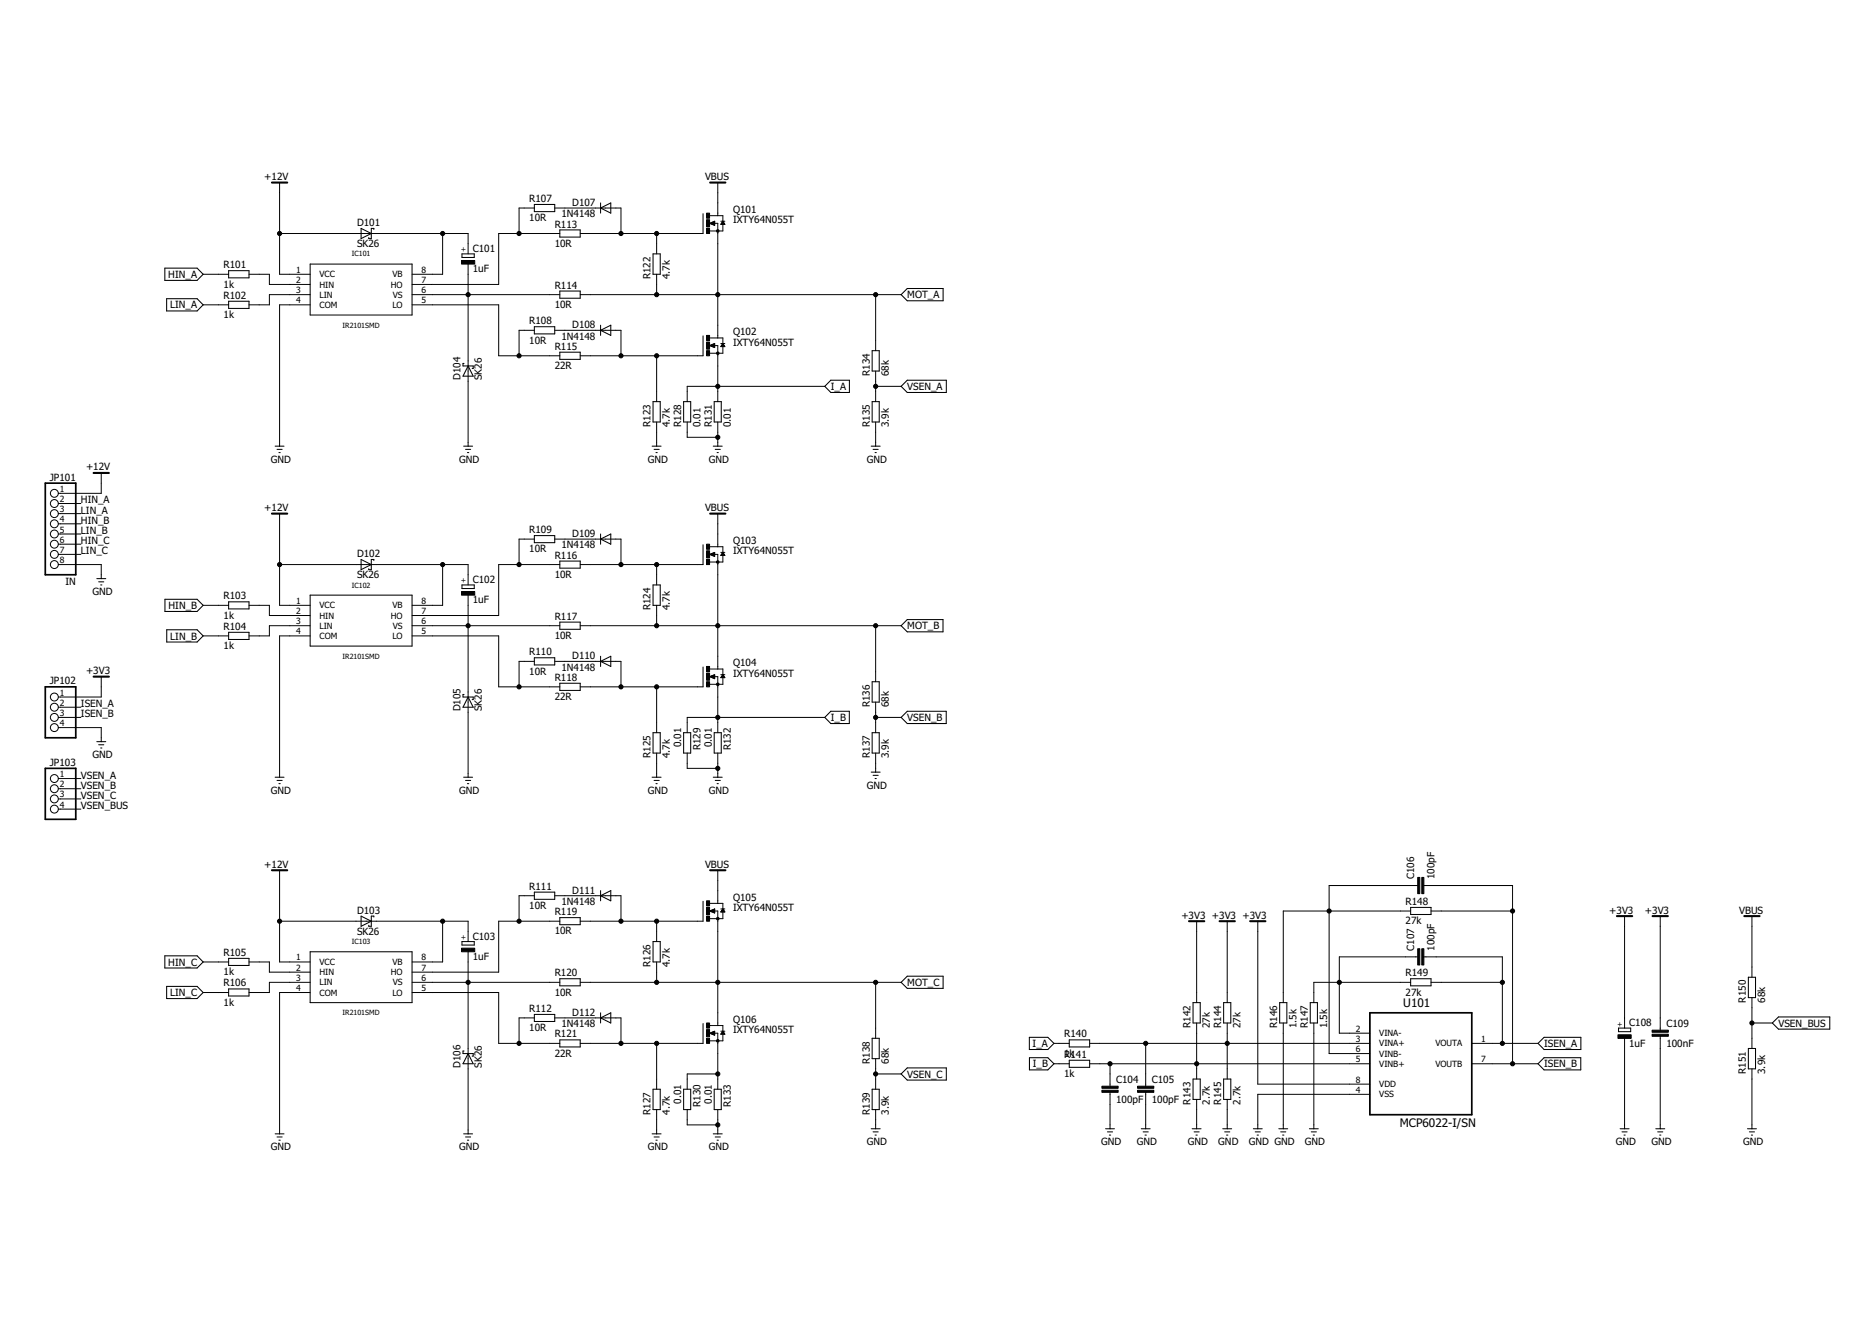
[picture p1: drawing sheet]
<svg xmlns="http://www.w3.org/2000/svg" width="420mm" height="297mm" viewBox="0 0 420 297" stroke-linecap="round" stroke-linejoin="round" font-family="sans-serif">
<g fill="none" stroke="#000" stroke-width=".23">
<path d="M69.6 59.2h22.8v11.5h-22.8zM81 51.2l2.3 1.2-2.3 1.1zM83.9 51.5v-.3h-.6v2.3h-.6v-.2M103.6 57h2.8v.8h-2.8zM119.9 45.9h4.5v1.6h-4.5zM125.6 51.6h4.6v1.6h-4.6zM134.7 45.5v2.3M134.7 46.7l2.3-1.2v2.3zM146.5 57h1.6v4.5h-1.6zM157.7 47.9v4.5M37 60.2h7.2l1.4 1.3-1.4 1.4h-7.2zM37.4 67h6.8l1.4 1.4-1.4 1.4h-6.8z"/>
<path d="M51.3 60.7h4.6v1.6h-4.6zM51.3 67.6h4.6v1.6h-4.6zM119.9 73.3h4.5v1.6h-4.5zM125.6 65.3h4.6v1.6h-4.6zM125.6 79h4.6v1.6h-4.6zM134.7 73v2.2M134.7 74.1l2.3-1.1v2.2zM157.7 75.4v4.4M195.6 78.7h1.6v4.5h-1.6zM202.1 66.1l1.4-1.4h8.1v2.8h-8.1zM104.1 81.5h-.2v.6h2.3v.6h-.3M105 82.1l1.2 2.3h-2.3z"/>
<path d="M146.5 90.1h1.6v4.6h-1.6zM153.4 90.1h1.5v4.6h-1.5zM160.2 90.1h1.6v4.6h-1.6zM186.4 85.3h4.1v2.8h-4.1l-1.4-1.4zM195.6 90.1h1.6v4.6h-1.6zM202.1 86.7l1.4-1.4h8.8v2.8h-8.8zM61.7 100.1h2M62.1 100.8h1.2M62.6 101.5h.3M104 100.1h2M104.4 100.8h1.2M104.9 101.5h.3"/>
<path d="M134.7 119.8v2.3M146.3 100.1h2M146.7 100.8h1.2M147.2 101.5h.2M160 100.1h2M160.4 100.8h1.2M160.9 101.5h.2M195.4 100.1h2M195.9 100.8h1.1M196.3 101.5h.3M21.7 129.8h2M22.1 130.5h1.2"/>
<path d="M22.6 131.2h.3M37 134.5h7.2l1.4 1.3-1.4 1.4h-7.2zM51.3 135h4.6v1.6h-4.6zM69.6 133.5h22.8v11.4h-22.8zM81 125.5l2.3 1.2-2.3 1.1zM83.9 125.8v-.3h-.6v2.3h-.6v-.2M103.6 131.2h2.8v.8h-2.8zM119.9 120.2h4.5v1.6h-4.5zM125.6 125.9h4.6v1.6h-4.6zM125.6 139.6h4.6v1.6h-4.6zM134.7 120.9l2.3-1.1v2.3zM146.5 131.2h1.6v4.6h-1.6z"/>
<path d="M157.7 122.2v4.5M37.4 141.3h6.8l1.4 1.4-1.4 1.3h-6.8zM51.3 141.9h4.6v1.6h-4.6zM104.1 155.8h-.2v.6h2.3v.6h-.3M105 156.4l1.2 2.3h-2.3zM119.9 147.6h4.5v1.6h-4.5zM125.6 153.3h4.6v1.6h-4.6zM134.7 147.2v2.3M134.7 148.4l2.3-1.2v2.3zM157.7 149.6v4.5M186.4 159.6h4.1v2.7h-4.1l-1.4-1.3zM195.6 153h1.6v4.5h-1.6z"/>
<path d="M202.1 140.4l1.4-1.4h8v2.8h-8zM21.7 166.4h2M22.1 167.1h1.2M22.6 167.8h.3M61.7 174.4h2M62.1 175.1h1.2M62.6 175.8h.3M104 174.4h2M104.4 175.1h1.2M104.9 175.8h.3M146.3 174.4h2M146.5 164.4h1.6v4.6h-1.6z"/>
<path d="M146.7 175.1h1.2M147.2 175.8h.2M153.4 164.4h1.5v4.6h-1.5zM160 174.4h2M160.2 164.4h1.6v4.6h-1.6zM160.4 175.1h1.2M160.9 175.8h.2M195.4 173.2h2M195.6 164.4h1.6v4.6h-1.6zM195.9 173.9h1.1M196.3 174.7h.3M202.1 161l1.4-1.4h8.8v2.7h-8.8z"/>
<path d="M134.7 199.8v2.3M37 214.4h7.2l1.4 1.4-1.4 1.4h-7.2zM51.3 215h4.6v1.6h-4.6zM69.6 213.5h22.8v11.4h-22.8zM81 205.5l2.3 1.2-2.3 1.1zM83.9 205.7v-.2h-.6v2.3h-.6v-.2M103.6 211.2h2.8v.8h-2.8zM119.9 200.2h4.5v1.6h-4.5zM125.6 205.9h4.6v1.6h-4.6zM125.6 219.6h4.6v1.6h-4.6zM134.7 201l2.3-1.2v2.3zM146.5 211.2h1.6v4.6h-1.6z"/>
<path d="M157.7 202.2v4.5M316.4 219.6h4.6v1.6h-4.6zM316.4 203.6h4.6v1.6h-4.6zM392.2 219.2h1.6v4.6h-1.6zM37.4 221.3h6.8l1.4 1.4-1.4 1.3h-6.8zM51.3 221.9h4.6v1.6h-4.6zM104.1 235.8h-.2v.6h2.3v.5h-.3M105 236.4l1.2 2.3h-2.3zM119.9 227.6h4.5v1.6h-4.5zM125.6 233.3h4.6v1.6h-4.6zM134.7 227.2v2.3M134.7 228.4l2.3-1.2v2.3z"/>
<path d="M157.7 229.6v4.5M195.6 232.9h1.6v4.6h-1.6zM202.1 220.4l1.4-1.4h8.1v2.7h-8.1zM230.9 232.7h4.2l1.3 1.4-1.3 1.4h-4.2zM230.9 237.3h4.2l1.3 1.4-1.3 1.3h-4.2zM239.9 237.9h4.5v1.6h-4.5zM239.9 233.3h4.5v1.6h-4.5zM267.6 224.9h1.6v4.6h-1.6zM274.5 224.9h1.6v4.6h-1.6zM287.1 224.9h1.6v4.6h-1.6zM293.9 224.9h1.6v4.6h-1.6zM345 234.1l1.4-1.4h8.2v2.8h-8.2z"/>
<path d="M345 238.7l1.4-1.4h8.2v2.7h-8.2zM363.1 230.7h2.7v.8h-2.7zM392.2 235.2h1.6v4.6h-1.6zM397.6 229.5l1.3-1.3h11.6v2.7h-11.6zM61.7 254.4h2M62.1 255.1h1.2M62.6 255.8h.3M104 254.4h2M104.4 255.1h1.2M104.9 255.8h.3M146.3 254.4h2M146.5 244.4h1.6v4.5h-1.6z"/>
<path d="M146.7 255.1h1.2M147.2 255.8h.2M153.4 244.4h1.5v4.5h-1.5zM160 254.4h2M160.2 244.4h1.6v4.5h-1.6zM160.4 255.1h1.2M160.9 255.8h.2M195.4 253.2h2M195.6 244.4h1.6v4.5h-1.6zM195.9 253.9h1.1M196.3 254.7h.3M202.1 240.9l1.4-1.3h8.8v2.7h-8.8z"/>
<path d="M248 253.2h2M248.4 253.9h1.2M248.9 254.7h.3M256 253.2h2M256.4 253.9h1.2M256.9 254.7h.3M267.4 253.2h2M267.6 242.1h1.6v4.6h-1.6zM267.9 253.9h1.1M268.3 254.7h.3M274.3 253.2h2M274.5 242.1h1.6v4.6h-1.6z"/>
<path d="M274.7 253.9h1.2M275.1 254.7h.3M281.2 253.2h1.9M281.6 253.9h1.1M282 254.7h.3M286.9 253.2h2M287.3 253.9h1.1M287.7 254.7h.3M293.7 253.2h2M294.2 253.9h1.1M294.6 254.7h.3M363.4 253.2h2"/>
<path d="M363.9 253.9h1.1M364.3 254.7h.3M371.4 253.2h2M371.9 253.9h1.1M372.3 254.7h.3M392 253.2h2M392.4 253.9h1.2M392.9 254.7h.2"/>
</g>
<g fill="none" stroke="#000" stroke-width=".22">
<path d="M62.7 52.4h42.3v4.6M62.7 41v20.5h6.9M99.3 52.4v9.1h-6.9M105 59.2v40.9M119.9 46.7h-3.5v5.7M124.4 46.7h14.9v5.7M125.6 52.4h-13.7v11.4h-19.5M130.2 52.4h27.5M147.3 52.4v4.6M159.2 50.1l1.1-.5v1zM159.2 48.4h3v1.2M159.2 50.1h1.8v25.7"/>
<path d="M159.4 50.2h.9M159.5 50h.8M159.6 50.3h.7M159.8 49.9h.5M159.9 50.4h.4M160 49.8h.3M160.2 50.5h.1M160.3 49.7h.1M161 41v7.4M161.7 49.6h.9M161.7 50.3h.9M161.8 50.2h.7"/>
<path d="M161.9 50.1h.5M161.9 50h.5M162 49.9h.3M162.1 49.8h.1M162.2 50.2v1.6h-3M162.2 49.6l.4 .7h-.9zM45.6 61.5h5.7M45.6 68.4h5.7M55.9 61.5h4.5v2.3h9.2M69.6 68.4h-6.9v31.7M69.6 66.1h-9.2v2.3h-4.5M92.4 68.4h19.5v11.4h13.7"/>
<path d="M92.4 66.1h33.2M119.9 74.1h-3.5v5.7M124.4 74.1h14.9v5.7M130.2 79.8h27.5M130.2 66.1h71.9M147.3 61.5v4.6M147.3 79.8v10.3M159.2 77.5l1.1-.4v.9zM159.2 75.8h3v1.3M159.3 77.6l1.7-.1v12.6M159.3 77.5h1M159.6 77.7h.7"/>
<path d="M159.6 77.4h.7M159.8 77.8h.5M159.8 77.3h.5M160.1 77.9h.2M160.1 77.2h.2M161.7 77.1h.9M161.7 77.7h.9M161.8 77.6h.7M161.9 77.5h.5M161.9 77.4h.4M162 77.3h.3M162.1 77.2h.1"/>
<path d="M162.2 77.6v1.6h-3M162.2 77.1l.4 .7h-.9zM196.4 66.1v12.6M147.3 94.7v5.4M154.2 94.7v3.4h6.8M161 94.7v5.4M185 86.7h-30.8v3.4M196.4 83.2v6.9M196.4 94.7v5.4M196.4 86.7h5.7M13.1 113h5M13.1 115.2h5"/>
<path d="M13.1 117.5h5M13.1 119.8h5M22.7 106.1v4.6h-9.6M62.7 115.2v20.6h6.9M161 115.2v7.5M13.1 122.1h5M13.1 124.4h5M13.1 126.7h9.6v3.1M45.6 135.8h5.7M55.9 135.8h4.5v2.3h9.2M62.7 126.7h42.3v4.5M99.3 126.7v9.1h-6.9"/>
<path d="M105 133.5v40.9M119.9 120.9h-3.5v5.8M124.4 120.9h14.9v5.8M125.6 126.7h-13.7v11.4h-19.5M130.2 126.7h27.5M147.3 126.7v4.5M147.3 135.8v4.6M159.2 124.4l1.1-.5v.9zM159.2 124.4h1.8v25.7M159.2 122.7h3v1.2M159.4 124.5h.9M159.5 124.3h.8"/>
<path d="M159.7 124.6h.6M159.7 124.2h.6M159.9 124.7h.4M160 124.1h.3M160.2 124.8h.1M160.3 124h.1M161.7 123.9h.9M161.8 124.5h.7M161.9 124.4h.6M161.9 124.3h.5M162 124.2h.3M162.1 124.1h.1"/>
<path d="M162.2 124.5v1.6h-3M162.2 123.9l.4 .7h-.9zM13.1 158.7h5M22.7 151.8v4.6h-9.6M45.6 142.7h5.7M69.6 142.7h-6.9v31.7M69.6 140.4h-9.2v2.3h-4.5M92.4 142.7h19.5v11.4h13.7M92.4 140.4h33.2M119.9 148.4h-3.5v5.7M124.4 148.4h14.9v5.7M130.2 154.1h27.5"/>
<path d="M130.2 140.4h71.9M147.3 154.1v10.3M159.2 151.8l1.1-.4v.9zM159.2 150.1h3v1.3M159.3 151.8h1M159.3 151.9h1M159.5 151.7h.8M159.6 152h.7M159.8 151.6h.5M159.9 152.1h.4M160.1 151.5h.2M160.1 152.2h.2"/>
<path d="M160.2 151.8h.8v12.6M161.7 151.4h.9M161.7 152h.9M161.8 151.9h.7M161.9 151.8h.5M161.9 151.7h.5M162 151.6h.3M162.1 151.5h.1M162.2 151.9v1.6h-3M162.2 151.4l.4 .6h-.9zM196.4 140.4v12.6M196.4 157.5v6.9"/>
<path d="M13.1 163.2h9.6v3.2M13.1 161h5M13.1 174.7h5M13.1 177h5M13.1 179.2h5M147.3 169v5.4M154.2 169v3.4h6.8M161 169v5.4M185 161h-30.8v3.4M196.4 169v4.2M196.4 161h5.7M13.1 181.5h5"/>
<path d="M62.7 195.2v20.6h6.9M161 195.2v7.5M318 198.7h-19.8v37.7h9.1M319.4 198.7h19.9v40M45.6 215.8h5.7M55.9 215.8h4.5v2.3h9.2M62.7 206.7h42.3v4.5M99.3 206.7v9.1h-6.9M105 213.5v40.9M119.9 201h-3.5v5.7M124.4 201h14.9v5.7M125.6 206.7h-13.7v11.4h-19.5"/>
<path d="M130.2 206.7h27.5M147.3 206.7v4.5M147.3 215.8v4.6M159.2 204.4l1.1-.5v.9zM159.2 202.7h3v1.2M159.2 204.4h1.8v25.7M159.4 204.5h.9M159.5 204.3h.8M159.7 204.6h.6M159.7 204.2h.6M159.9 204.7h.4M160 204h.3"/>
<path d="M160.2 204.8h.1M160.3 203.9h.1M161.7 203.9h.9M161.8 204.5h.7M161.9 204.4h.6M161.9 204.3h.5M162 204.2h.3M162.1 204h.1M162.1 203.9h.1M162.2 204.5v1.6h-3M162.2 203.9l.4 .7h-.9zM268.4 206.7v18.2"/>
<path d="M275.3 206.7v18.2M282.2 206.7v36.5h25.1M316.4 204.4h-28.5v20.5M318 214.7h-17.6v17.1h6.9M319.4 214.7h17.6v19.4M321 204.4h18.3M364.4 205.5v25.2M372.4 205.5v25.6M393 205.5v13.7M45.6 222.7h5.7M69.6 222.7h-6.9v31.7M69.6 220.4h-9.2v2.3h-4.5"/>
<path d="M92.4 222.7h19.5v11.4h13.7M92.4 220.4h33.2M119.9 228.4h-3.5v5.7M124.4 228.4h14.9v5.7M130.2 234.1h27.5M130.2 220.4h71.9M147.3 234.1v10.3M159.2 231.8l1.1-.4v.9zM159.2 230.1h3v1.3M159.3 231.8h1M159.3 231.9h1M159.6 231.6h.7"/>
<path d="M159.6 232h.7M159.8 231.5h.5M159.9 232.1h.4M160.1 231.5h.2M160.1 232.2h.2M160.2 231.8h.8v12.6M161.7 231.4h.9M161.7 232h.9M161.8 231.9h.7M161.9 231.8h.5M161.9 231.6h.4M162 231.5h.3"/>
<path d="M162.1 231.5h.1M162.2 231.9v1.6h-3M162.2 231.4l.4 .6h-.9zM196.4 220.4v12.5M196.4 237.5v6.9M236.4 234.1h3.5M236.4 238.7h3.5M244.4 234.1h62.9M244.4 238.7h62.9M249 238.7v5M257 234.1v9.6M268.4 229.5v12.6"/>
<path d="M275.3 229.5v12.6M287.9 229.5v23.7M294.7 229.5v23.7M316.4 220.4h-21.7v4.5M321 220.4h16M330.2 234.1h14.8M330.2 238.7h14.8M364.4 232.9v20.3M372.4 232.5v20.7M393 223.8v11.4M393 239.8v13.4M393 229.5h4.6"/>
<path d="M147.3 248.9v5.5M154.2 248.9v3.5h6.8M161 248.9v5.5M161 240.9h-6.8v3.5M196.4 248.9v4.3M196.4 240.9h5.7M249 245.1v8.1M257 245.1v8.1M268.4 246.7v6.5M275.3 246.7v6.5M307.3 245.5h-25.1v7.7"/>
<circle cx="12.2" cy="117.5" r=".89"/>
<circle cx="12.2" cy="119.8" r=".89"/>
<circle cx="12.2" cy="115.2" r=".89"/>
<circle cx="12.2" cy="110.7" r=".89"/>
<circle cx="12.2" cy="113" r=".89"/>
<circle cx="12.2" cy="122.1" r=".89"/>
<circle cx="12.2" cy="126.7" r=".89"/>
<circle cx="12.2" cy="124.4" r=".89"/>
<circle cx="12.2" cy="158.7" r=".89"/>
<circle cx="12.2" cy="156.4" r=".89"/>
<circle cx="12.2" cy="174.7" r=".89"/>
<circle cx="12.2" cy="177" r=".89"/>
<circle cx="12.2" cy="179.2" r=".89"/>
<circle cx="12.2" cy="161" r=".89"/>
<circle cx="12.2" cy="163.2" r=".89"/>
<circle cx="12.2" cy="181.5" r=".89"/>
</g>
<path d="M10.2 108.4h6.8v20.5h-6.8zM10.2 154.1h6.8v11.4h-6.8zM10.2 172.4h6.8v11.4h-6.8zM307.3 227.2h22.9v22.9h-22.9z" fill="none" stroke="#000" stroke-width=".38"/>
<g fill="none" stroke="#000" stroke-width=".47">
<path d="M61 41h3.4M159.3 41h3.4M21 106.1h3.4M61 115.2h3.4M159.3 115.2h3.4M21 151.8h3.4M61 195.2h3.4M159.3 195.2h3.4M266.7 206.7h3.5M273.6 206.7h3.4M280.4 206.7h3.5M362.7 205.5h3.4"/>
<path d="M370.7 205.5h3.4M391.3 205.5h3.4"/>
</g>
<g fill="#000" stroke="#000" stroke-width=".22">
<path d="M103.5 58.4h3v.8h-3zM158.5 51.2h.7v1.2h-.7zM158.5 47.8h.7v1.2h-.7zM158.5 49.3h.7v1.6h-.7zM158.5 78.7h.7v1.1h-.7zM158.5 75.2h.7v1.2h-.7zM158.5 76.7h.7v1.6h-.7zM103.5 132.7h3v.8h-3zM158.5 125.5h.7v1.2h-.7zM158.5 122.1h.7v1.1h-.7zM158.5 123.6h.7v1.6h-.7zM158.5 153h.7v1.1h-.7z"/>
<path d="M158.5 149.5h.7v1.2h-.7zM158.5 151h.7v1.6h-.7zM318 196.8h.5v3.7h-.5zM318.9 196.8h.5v3.7h-.5zM103.5 212.7h3v.8h-3zM158.5 205.5h.7v1.2h-.7zM158.5 202.1h.7v1.1h-.7zM158.5 203.6h.7v1.6h-.7zM318 212.9h.5v3.6h-.5zM318.9 212.9h.5v3.6h-.5zM158.5 232.9h.7v1.2h-.7zM158.5 229.5h.7v1.2h-.7z"/>
<path d="M158.5 231h.7v1.6h-.7zM362.9 232.2h3v.8h-3zM370.6 232h3.6v.5h-3.6zM370.6 231.1h3.6v.5h-3.6zM247.2 244.6h3.6v.5h-3.6zM247.2 243.7h3.6v.5h-3.6zM255.2 244.6h3.6v.5h-3.6zM255.2 243.7h3.6v.5h-3.6z"/>
</g>
<g fill="#000" stroke="#000" stroke-width=".22">
<circle cx="62.7" cy="52.4" r=".47"/>
<circle cx="99.3" cy="52.4" r=".47"/>
<circle cx="116.4" cy="52.4" r=".47"/>
<circle cx="139.3" cy="52.4" r=".47"/>
<circle cx="147.3" cy="52.4" r=".47"/>
<circle cx="161" cy="51.8" r=".3"/>
<circle cx="105" cy="66.1" r=".47"/>
<circle cx="116.4" cy="79.8" r=".47"/>
<circle cx="139.3" cy="79.8" r=".47"/>
<circle cx="147.3" cy="79.8" r=".47"/>
<circle cx="147.3" cy="66.1" r=".47"/>
<circle cx="161" cy="66.1" r=".47"/>
<circle cx="161" cy="79.2" r=".3"/>
<circle cx="196.4" cy="66.1" r=".47"/>
<circle cx="161" cy="86.7" r=".47"/>
<circle cx="161" cy="98.1" r=".47"/>
<circle cx="196.4" cy="86.7" r=".47"/>
<circle cx="62.7" cy="126.7" r=".47"/>
<circle cx="99.3" cy="126.7" r=".47"/>
<circle cx="116.4" cy="126.7" r=".47"/>
<circle cx="139.3" cy="126.7" r=".47"/>
<circle cx="147.3" cy="126.7" r=".47"/>
<circle cx="161" cy="126.1" r=".3"/>
<circle cx="105" cy="140.4" r=".47"/>
<circle cx="116.4" cy="154.1" r=".47"/>
<circle cx="139.3" cy="154.1" r=".47"/>
<circle cx="147.3" cy="140.4" r=".47"/>
<circle cx="147.3" cy="154.1" r=".47"/>
<circle cx="161" cy="140.4" r=".47"/>
<circle cx="161" cy="153.5" r=".3"/>
<circle cx="196.4" cy="140.4" r=".47"/>
<circle cx="161" cy="172.4" r=".47"/>
<circle cx="161" cy="161" r=".47"/>
<circle cx="196.4" cy="161" r=".47"/>
<circle cx="62.7" cy="206.7" r=".47"/>
<circle cx="99.3" cy="206.7" r=".47"/>
<circle cx="116.4" cy="206.7" r=".47"/>
<circle cx="139.3" cy="206.7" r=".47"/>
<circle cx="147.3" cy="206.7" r=".47"/>
<circle cx="161" cy="206.1" r=".3"/>
<circle cx="298.2" cy="204.4" r=".47"/>
<circle cx="339.3" cy="204.4" r=".47"/>
<circle cx="105" cy="220.4" r=".47"/>
<circle cx="116.4" cy="234.1" r=".47"/>
<circle cx="139.3" cy="234.1" r=".47"/>
<circle cx="147.3" cy="220.4" r=".47"/>
<circle cx="147.3" cy="234.1" r=".47"/>
<circle cx="161" cy="220.4" r=".47"/>
<circle cx="161" cy="233.5" r=".3"/>
<circle cx="196.4" cy="220.4" r=".47"/>
<circle cx="249" cy="238.7" r=".47"/>
<circle cx="257" cy="234.1" r=".47"/>
<circle cx="268.4" cy="238.7" r=".47"/>
<circle cx="275.3" cy="234.1" r=".47"/>
<circle cx="300.4" cy="220.4" r=".47"/>
<circle cx="337" cy="220.4" r=".47"/>
<circle cx="337" cy="234.1" r=".47"/>
<circle cx="339.3" cy="238.7" r=".47"/>
<circle cx="393" cy="229.5" r=".47"/>
<circle cx="161" cy="252.4" r=".47"/>
<circle cx="161" cy="240.9" r=".47"/>
<circle cx="196.4" cy="240.9" r=".47"/>
</g>
<g font-size="2.6">
<text x="314.8" y="226">U101</text>
<text x="314" y="252.9">MCP6022-I/SN</text>
</g>
<g font-size="2.2">
<text x="59.3" y="40.4">+12V</text>
<text x="158.2" y="40.4">VBUS</text>
<text x="118.7" y="45.3">R107</text>
<text x="128.4" y="46.2">D107</text>
<text x="164.4" y="47.8">Q101</text>
<text x="80.1" y="50.7">D101</text>
<text x="118.7" y="49.6">10R</text>
<text x="124.4" y="51">R113</text>
<text x="125.9" y="48.8">1N4148</text>
<text x="164.4" y="50.1">IXTY64N055T</text>
<text x="80.1" y="55.5">SK26</text>
<text x="106" y="56.5">C101</text>
<text x="124.4" y="55.4">10R</text>
<text x="37.8" y="62.3">HIN_A</text>
<text x="50.1" y="64.5">1k</text>
<text x="50.1" y="60.2">R101</text>
<text x="106" y="61.1">1uF</text>
<text x="124.4" y="64.8">R114</text>
<text x="145.9" y="62.7" transform="rotate(-90 145.9 62.7)">R122</text>
<text x="150.3" y="62.7" transform="rotate(-90 150.3 62.7)">4.7k</text>
<text x="38.2" y="69.2">LIN_A</text>
<text x="50.1" y="71.4">1k</text>
<text x="50.1" y="67">R102</text>
<text x="124.4" y="69.1">10R</text>
<text x="203.5" y="66.9">MOT_A</text>
<text x="118.7" y="77.1">10R</text>
<text x="118.7" y="72.8">R108</text>
<text x="125.9" y="76.2">1N4148</text>
<text x="128.4" y="73.7">D108</text>
<text x="164.4" y="77.5">IXTY64N055T</text>
<text x="164.4" y="75.2">Q102</text>
<text x="124.4" y="82.8">22R</text>
<text x="124.4" y="78.5">R115</text>
<text x="103.3" y="85.3" transform="rotate(-90 103.3 85.3)">D104</text>
<text x="108.1" y="85.3" transform="rotate(-90 108.1 85.3)">SK26</text>
<text x="186.4" y="87.5">I_A</text>
<text x="195.1" y="84.4" transform="rotate(-90 195.1 84.4)">R134</text>
<text x="199.4" y="84.4" transform="rotate(-90 199.4 84.4)">68k</text>
<text x="203.5" y="87.5">VSEN_A</text>
<text x="145.9" y="95.8" transform="rotate(-90 145.9 95.8)">R123</text>
<text x="150.3" y="95.8" transform="rotate(-90 150.3 95.8)">4.7k</text>
<text x="152.8" y="95.8" transform="rotate(-90 152.8 95.8)">R128</text>
<text x="157.1" y="95.8" transform="rotate(-90 157.1 95.8)">0.01</text>
<text x="159.7" y="95.8" transform="rotate(-90 159.7 95.8)">R131</text>
<text x="164" y="95.8" transform="rotate(-90 164 95.8)">0.01</text>
<text x="195.1" y="95.8" transform="rotate(-90 195.1 95.8)">R135</text>
<text x="199.4" y="95.8" transform="rotate(-90 199.4 95.8)">3.9k</text>
<text x="11.2" y="107.8">JP101</text>
<text x="19.3" y="105.5">+12V</text>
<text x="60.7" y="103.8">GND</text>
<text x="103" y="103.8">GND</text>
<text x="145.3" y="103.8">GND</text>
<text x="159" y="103.8">GND</text>
<text x="194.4" y="103.8">GND</text>
<text x="18.1" y="113">HIN_A</text>
<text x="18.1" y="115.2">LIN_A</text>
<text x="18.1" y="117.5">HIN_B</text>
<text x="18.1" y="119.8">LIN_B</text>
<text x="59.3" y="114.7">+12V</text>
<text x="118.7" y="119.6">R109</text>
<text x="158.2" y="114.7">VBUS</text>
<text x="18.1" y="122.1">HIN_C</text>
<text x="18.1" y="124.4">LIN_C</text>
<text x="80.1" y="125">D102</text>
<text x="118.7" y="123.9">10R</text>
<text x="124.4" y="125.3">R116</text>
<text x="125.9" y="123">1N4148</text>
<text x="128.4" y="120.5">D109</text>
<text x="164.4" y="124.4">IXTY64N055T</text>
<text x="164.4" y="122.1">Q103</text>
<text x="14.7" y="131.2">IN</text>
<text x="80.1" y="129.8">SK26</text>
<text x="106" y="130.8">C102</text>
<text x="124.4" y="129.6">10R</text>
<text x="20.7" y="133.5">GND</text>
<text x="37.8" y="136.6">HIN_B</text>
<text x="50.1" y="134.5">R103</text>
<text x="106" y="135.4">1uF</text>
<text x="145.9" y="137" transform="rotate(-90 145.9 137)">R124</text>
<text x="150.3" y="137" transform="rotate(-90 150.3 137)">4.7k</text>
<text x="38.2" y="143.5">LIN_B</text>
<text x="50.1" y="138.8">1k</text>
<text x="50.1" y="141.3">R104</text>
<text x="124.4" y="143.4">10R</text>
<text x="124.4" y="139">R117</text>
<text x="203.5" y="141.2">MOT_B</text>
<text x="50.1" y="145.6">1k</text>
<text x="118.7" y="147">R110</text>
<text x="128.4" y="147.9">D110</text>
<text x="164.4" y="149.5">Q104</text>
<text x="11.2" y="153.5">JP102</text>
<text x="19.3" y="151.2">+3V3</text>
<text x="118.7" y="151.4">10R</text>
<text x="124.4" y="152.7">R118</text>
<text x="125.9" y="150.5">1N4148</text>
<text x="164.4" y="151.8">IXTY64N055T</text>
<text x="18.1" y="158.7">ISEN_A</text>
<text x="18.1" y="161">ISEN_B</text>
<text x="103.3" y="159.6" transform="rotate(-90 103.3 159.6)">D105</text>
<text x="108.1" y="159.6" transform="rotate(-90 108.1 159.6)">SK26</text>
<text x="124.4" y="157.1">22R</text>
<text x="186.4" y="161.8">I_B</text>
<text x="195.1" y="158.7" transform="rotate(-90 195.1 158.7)">R136</text>
<text x="199.4" y="158.7" transform="rotate(-90 199.4 158.7)">68k</text>
<text x="203.5" y="161.8">VSEN_B</text>
<text x="152.8" y="167.6" transform="rotate(-90 152.8 167.6)">0.01</text>
<text x="159.6" y="167.6" transform="rotate(-90 159.6 167.6)">0.01</text>
<text x="11.2" y="171.8">JP103</text>
<text x="20.7" y="170.1">GND</text>
<text x="145.9" y="170.1" transform="rotate(-90 145.9 170.1)">R125</text>
<text x="150.3" y="170.1" transform="rotate(-90 150.3 170.1)">4.7k</text>
<text x="157.1" y="168.3" transform="rotate(-90 157.1 168.3)">R129</text>
<text x="164" y="168.3" transform="rotate(-90 164 168.3)">R132</text>
<text x="195.1" y="170.1" transform="rotate(-90 195.1 170.1)">R137</text>
<text x="199.4" y="170.1" transform="rotate(-90 199.4 170.1)">3.9k</text>
<text x="18.1" y="174.7">VSEN_A</text>
<text x="18.1" y="177">VSEN_B</text>
<text x="18.1" y="179.2">VSEN_C</text>
<text x="60.7" y="178.1">GND</text>
<text x="103" y="178.1">GND</text>
<text x="145.3" y="178.1">GND</text>
<text x="159" y="178.1">GND</text>
<text x="194.4" y="177">GND</text>
<text x="18.1" y="181.5">VSEN_BUS</text>
<text x="59.3" y="194.7">+12V</text>
<text x="158.2" y="194.7">VBUS</text>
<text x="317.2" y="197.3" transform="rotate(-90 317.2 197.3)">C106</text>
<text x="321.8" y="197.3" transform="rotate(-90 321.8 197.3)">100pF</text>
<text x="118.7" y="203.9">10R</text>
<text x="118.7" y="199.6">R111</text>
<text x="125.9" y="203">1N4148</text>
<text x="128.4" y="200.5">D111</text>
<text x="164.4" y="202.1">Q105</text>
<text x="315.3" y="203">R148</text>
<text x="80.1" y="209.7">SK26</text>
<text x="80.1" y="205">D103</text>
<text x="124.4" y="209.6">10R</text>
<text x="124.4" y="205.3">R119</text>
<text x="164.4" y="204.4">IXTY64N055T</text>
<text x="265" y="206.1">+3V3 +3V3 +3V3</text>
<text x="315.3" y="207.3">27k</text>
<text x="361" y="205">+3V3</text>
<text x="369" y="205">+3V3</text>
<text x="390.2" y="205">VBUS</text>
<text x="50.1" y="214.5">R105</text>
<text x="106" y="215.4">1uF</text>
<text x="106" y="210.8">C103</text>
<text x="317.2" y="213.3" transform="rotate(-90 317.2 213.3)">C107</text>
<text x="321.8" y="213.3" transform="rotate(-90 321.8 213.3)">100pF</text>
<text x="37.8" y="216.6">HIN_C</text>
<text x="50.1" y="218.8">1k</text>
<text x="50.1" y="221.3">R106</text>
<text x="124.4" y="219">R120</text>
<text x="145.9" y="216.9" transform="rotate(-90 145.9 216.9)">R126</text>
<text x="150.3" y="216.9" transform="rotate(-90 150.3 216.9)">4.7k</text>
<text x="203.5" y="221.2">MOT_C</text>
<text x="315.3" y="219">R149</text>
<text x="38.2" y="223.5">LIN_C</text>
<text x="50.1" y="225.6">1k</text>
<text x="118.7" y="227">R112</text>
<text x="124.4" y="223.3">10R</text>
<text x="128.4" y="227.9">D112</text>
<text x="315.3" y="223.3">27k</text>
<text x="391.7" y="224.9" transform="rotate(-90 391.7 224.9)">R150</text>
<text x="396" y="224.9" transform="rotate(-90 396 224.9)">68k</text>
<text x="118.7" y="231.3">10R</text>
<text x="124.4" y="232.7">R121</text>
<text x="125.9" y="230.5">1N4148</text>
<text x="164.4" y="231.8">IXTY64N055T</text>
<text x="164.4" y="229.5">Q106</text>
<text x="238.7" y="232.7">R140</text>
<text x="267.1" y="230.7" transform="rotate(-90 267.1 230.7)">R142</text>
<text x="271.4" y="230.7" transform="rotate(-90 271.4 230.7)">27k</text>
<text x="273.9" y="230.7" transform="rotate(-90 273.9 230.7)">R144</text>
<text x="278.3" y="230.7" transform="rotate(-90 278.3 230.7)">27k</text>
<text x="286.5" y="230.7" transform="rotate(-90 286.5 230.7)">R146</text>
<text x="290.8" y="230.7" transform="rotate(-90 290.8 230.7)">1.5k</text>
<text x="293.4" y="230.7" transform="rotate(-90 293.4 230.7)">R147</text>
<text x="297.7" y="230.7" transform="rotate(-90 297.7 230.7)">1.5k</text>
<text x="365.5" y="230.2">C108</text>
<text x="373.8" y="230.3">C109</text>
<text x="399" y="230.3">VSEN_BUS</text>
<text x="103.3" y="239.6" transform="rotate(-90 103.3 239.6)">D106</text>
<text x="108.1" y="239.6" transform="rotate(-90 108.1 239.6)">SK26</text>
<text x="124.4" y="237.1">22R</text>
<text x="195.1" y="238.7" transform="rotate(-90 195.1 238.7)">R138</text>
<text x="199.4" y="238.7" transform="rotate(-90 199.4 238.7)">68k</text>
<text x="231.6" y="234.9">I_A</text>
<text x="231.7" y="239.5">I_B</text>
<text x="238.7" y="237.1">1k</text>
<text x="238.7" y="237.3">R141</text>
<text x="346.4" y="234.9">ISEN_A</text>
<text x="346.4" y="239.5">ISEN_B</text>
<text x="365.5" y="234.8">1uF</text>
<text x="373.8" y="234.9">100nF</text>
<text x="203.5" y="241.7">VSEN_C</text>
<text x="238.7" y="241.6">1k</text>
<text x="250.4" y="242.9">C104</text>
<text x="258.4" y="242.9">C105</text>
<text x="391.7" y="240.9" transform="rotate(-90 391.7 240.9)">R151</text>
<text x="396" y="240.9" transform="rotate(-90 396 240.9)">3.9k</text>
<text x="145.9" y="250.1" transform="rotate(-90 145.9 250.1)">R127</text>
<text x="150.3" y="250.1" transform="rotate(-90 150.3 250.1)">4.7k</text>
<text x="152.8" y="247.6" transform="rotate(-90 152.8 247.6)">0.01</text>
<text x="157.1" y="248.3" transform="rotate(-90 157.1 248.3)">R130</text>
<text x="159.6" y="247.6" transform="rotate(-90 159.6 247.6)">0.01</text>
<text x="164" y="248.3" transform="rotate(-90 164 248.3)">R133</text>
<text x="195.1" y="250.1" transform="rotate(-90 195.1 250.1)">R139</text>
<text x="199.4" y="250.1" transform="rotate(-90 199.4 250.1)">3.9k</text>
<text x="250.4" y="247.5">100pF</text>
<text x="258.4" y="247.5">100pF</text>
<text x="267.1" y="247.8" transform="rotate(-90 267.1 247.8)">R143</text>
<text x="271.4" y="247.8" transform="rotate(-90 271.4 247.8)">2.7k</text>
<text x="273.9" y="247.8" transform="rotate(-90 273.9 247.8)">R145</text>
<text x="278.3" y="247.8" transform="rotate(-90 278.3 247.8)">2.7k</text>
<text x="194.4" y="256.9">GND</text>
<text x="247" y="256.9">GND</text>
<text x="255" y="256.9">GND</text>
<text x="266.4" y="256.9">GND</text>
<text x="273.3" y="256.9">GND</text>
<text x="280.2" y="256.9">GND GND</text>
<text x="292.7" y="256.9">GND</text>
<text x="362.4" y="256.9">GND</text>
<text x="370.4" y="256.9">GND</text>
<text x="391" y="256.9">GND</text>
<text x="60.7" y="258.1">GND</text>
<text x="103" y="258.1">GND</text>
<text x="145.3" y="258.1">GND</text>
<text x="159" y="258.1">GND</text>
</g>
<g font-size="1.9">
<text x="66.4" y="61.2">1</text>
<text x="66.4" y="63.5">2</text>
<text x="66.4" y="65.8">3</text>
<text x="71.7" y="62.2">VCC</text>
<text x="71.7" y="64.5">HIN</text>
<text x="87.7" y="64.5">HO</text>
<text x="88" y="62.2">VB</text>
<text x="94.5" y="65.8">6</text>
<text x="94.5" y="63.5">7</text>
<text x="94.5" y="61.2">8</text>
<text x="66.4" y="68.1">4</text>
<text x="71.7" y="66.8">LIN</text>
<text x="71.7" y="69.1">COM</text>
<text x="88" y="69.1">LO</text>
<text x="88.1" y="66.8">VS</text>
<text x="94.5" y="68.1">5</text>
<text x="13.4" y="110.4">1</text>
<text x="13.4" y="112.6">2</text>
<text x="13.4" y="114.9">3</text>
<text x="13.4" y="117.2">4</text>
<text x="13.4" y="119.5">5</text>
<text x="13.4" y="121.8">6</text>
<text x="13.4" y="124.1">7</text>
<text x="13.4" y="126.3">8</text>
<text x="66.4" y="135.5">1</text>
<text x="66.4" y="137.8">2</text>
<text x="71.7" y="136.5">VCC</text>
<text x="88" y="136.5">VB</text>
<text x="94.5" y="137.8">7</text>
<text x="94.5" y="135.5">8</text>
<text x="66.4" y="140.1">3</text>
<text x="66.4" y="142.3">4</text>
<text x="71.7" y="138.8">HIN</text>
<text x="71.7" y="141.1">LIN</text>
<text x="71.7" y="143.4">COM</text>
<text x="87.7" y="138.8">HO</text>
<text x="88" y="143.4">LO</text>
<text x="88.1" y="141.1">VS</text>
<text x="94.5" y="142.3">5</text>
<text x="94.5" y="140.1">6</text>
<text x="13.4" y="156.1">1</text>
<text x="13.4" y="158.3">2</text>
<text x="13.4" y="160.6">3</text>
<text x="13.4" y="162.9">4</text>
<text x="13.4" y="174.3">1</text>
<text x="13.4" y="176.6">2</text>
<text x="13.4" y="178.9">3</text>
<text x="13.4" y="181.2">4</text>
<text x="66.4" y="215.5">1</text>
<text x="94.5" y="215.5">8</text>
<text x="66.4" y="217.8">2</text>
<text x="66.4" y="220.1">3</text>
<text x="71.7" y="216.5">VCC</text>
<text x="71.7" y="218.8">HIN</text>
<text x="71.7" y="221.1">LIN</text>
<text x="87.7" y="218.8">HO</text>
<text x="88" y="216.5">VB</text>
<text x="88.1" y="221.1">VS</text>
<text x="94.5" y="220.1">6</text>
<text x="94.5" y="217.8">7</text>
<text x="66.4" y="222.3">4</text>
<text x="71.7" y="223.3">COM</text>
<text x="88" y="223.4">LO</text>
<text x="94.5" y="222.3">5</text>
<text x="304.1" y="231.5">2</text>
<text x="304.1" y="233.8">3</text>
<text x="309.4" y="232.5">VINA-</text>
<text x="332.3" y="233.8">1</text>
<text x="304.1" y="236.1">6</text>
<text x="304.1" y="238.3">5</text>
<text x="309.4" y="234.8">VINA+</text>
<text x="309.4" y="237.1">VINB-</text>
<text x="309.4" y="239.3">VINB+</text>
<text x="322" y="234.8">VOUTA</text>
<text x="322" y="239.4">VOUTB</text>
<text x="332.3" y="238.3">7</text>
<text x="304.1" y="242.9">8</text>
<text x="304.1" y="245.2">4</text>
<text x="309.4" y="243.9">VDD</text>
<text x="309.4" y="246.2">VSS</text>
</g>
<g font-size="1.6">
<text x="78.9" y="57.5">IC101</text>
<text x="104.5" y="56.6" transform="rotate(-90 104.5 56.6)">+</text>
<text x="76.9" y="73.5">IR2101SMD</text>
<text x="78.9" y="131.8">IC102</text>
<text x="104.5" y="130.9" transform="rotate(-90 104.5 130.9)">+</text>
<text x="76.9" y="147.8">IR2101SMD</text>
<text x="78.9" y="211.8">IC103</text>
<text x="104.5" y="210.9" transform="rotate(-90 104.5 210.9)">+</text>
<text x="76.9" y="227.8">IR2101SMD</text>
<text x="363.9" y="230.3" transform="rotate(-90 363.9 230.3)">+</text>
</g>
</svg>
